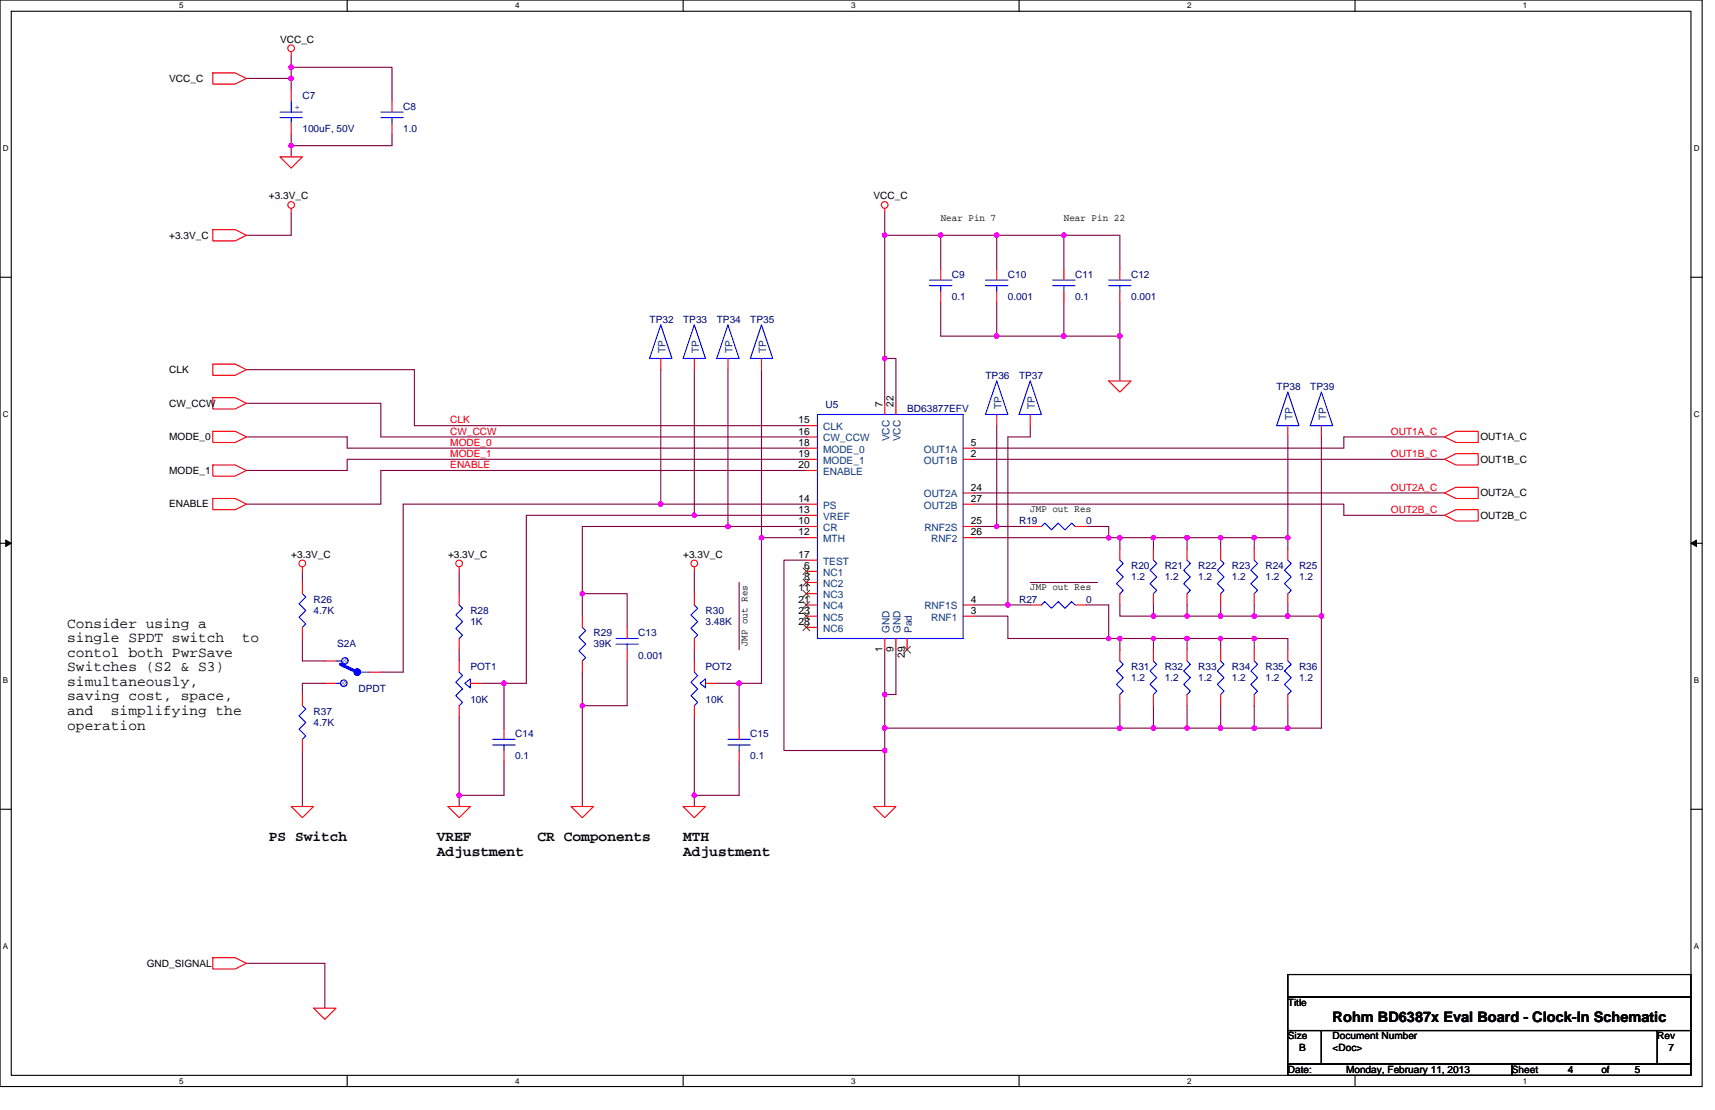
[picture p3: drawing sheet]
<svg xmlns="http://www.w3.org/2000/svg" width="432mm" height="279mm" viewBox="0 0 432 279" stroke-linecap="round" stroke-linejoin="round" font-family="sans-serif">
<path d="M0 0h428.6v273.5h-428.6zM2.8 2.8h422.9v267.9h-422.9z" fill="none" stroke="#000" stroke-width=".28"/>
<g fill="#fff">
<path d="M45.1 .3h1.1v2.3h-1.1z"/>
<path d="M45.1 271h1.1v2.2h-1.1z"/>
</g>
<path d="M87.4 0v2.8M87.4 270.7v2.8" fill="none" stroke="#000" stroke-width=".28"/>
<g fill="#fff">
<path d="M129.7 .3h1.1v2.3h-1.1z"/>
<path d="M129.7 271h1.1v2.2h-1.1z"/>
</g>
<path d="M172 0v2.8M172 270.7v2.8" fill="none" stroke="#000" stroke-width=".28"/>
<g fill="#fff">
<path d="M214.3 .3h1.1v2.3h-1.1z"/>
<path d="M214.3 271h1.1v2.2h-1.1z"/>
</g>
<path d="M256.6 0v2.8M256.6 270.7v2.8" fill="none" stroke="#000" stroke-width=".28"/>
<g fill="#fff">
<path d="M298.9 .3h1.1v2.3h-1.1z"/>
<path d="M298.9 271h1.1v2.2h-1.1z"/>
</g>
<path d="M341.2 0v2.8M341.2 270.7v2.8" fill="none" stroke="#000" stroke-width=".28"/>
<g fill="#fff">
<path d="M383.5 .3h1.1v2.3h-1.1z"/>
<path d="M383.5 271h1.1v2.2h-1.1z"/>
<path d="M.7 36.3h1.5v2.3h-1.5z"/>
<path d="M426.5 36.3h1.4v2.3h-1.4z"/>
<path d="M.7 103.3h1.5v2.2h-1.5z"/>
<path d="M426.5 103.3h1.4v2.2h-1.4z"/>
</g>
<path d="M0 69.8h2.8M425.7 69.8h2.9" fill="none" stroke="#000" stroke-width=".28"/>
<g fill="#fff">
<path d="M.7 170.2h1.4v2.3h-1.4z"/>
<path d="M426.5 170.2h1.3v2.3h-1.3z"/>
</g>
<path d="M0 136.8h2.8M425.7 136.8h2.9" fill="none" stroke="#000" stroke-width=".28"/>
<path d="M1.4 135.9l1.4 .9-1.4 .8zM425.7 136.8l1.4-.9v1.7z" fill="#000" stroke="#000" stroke-width=".25"/>
<g fill="#fff">
<path d="M.7 237.2h1.4v2.2h-1.4z"/>
<path d="M426.4 237.2h1.4v2.2h-1.4z"/>
</g>
<path d="M0 203.7h2.8M425.7 203.7h2.9M324.3 245.3h101.4v5.7h-101.4zM324.3 251h101.4v8.4h-101.4zM324.3 259.4h8.4v8.5h-8.4zM332.7 259.4h84.6v8.5h-84.6zM417.3 259.4h8.4v8.5h-8.4zM324.3 267.9h56.3v2.8h-56.3zM380.6 267.9h45.1v2.8h-45.1z" fill="none" stroke="#000" stroke-width=".28"/>
<g fill="none" stroke="#800040" stroke-width=".28">
<path d="M62 19.7h11.3M73.3 14.1v2.8M73.3 16.9h25.4v8.5M73.3 16.9v2.8M73.3 19.7v2.9M73.3 36.7v2.8M73.3 33.8v2.9M98.7 33.8v2.9h-25.4M73.3 53.6v5.6h-11.3M222.8 53.6v5.6M222.8 59.2v31M222.8 59.2h14.1"/>
<path d="M236.9 59.2v8.5M236.9 59.2h14.1M251 59.2v8.5M251 59.2h16.9M267.9 59.2v8.5M267.9 59.2h14.1v8.5M236.9 76.1v8.5h14.1M251 76.1v8.5M267.9 76.1v8.5M282 76.1v8.5M62 93h42.3v14.1h98.7M166.4 93v33.9"/>
<path d="M174.8 93v36.7M183.3 93v39.5M191.7 93v42.3M222.8 90.2h2.8v11.3M222.8 90.2v11.3M251 84.6h16.9M267.9 84.6h14.1M282 84.6v11.3M62 101.5h33.9v8.5h107.1M62 110h25.4v2.8h115.6M203 118.4h-107.1v8.5h-33.9M203 115.6h-115.6v2.8h-25.4"/>
<path d="M245.3 115.6h118.4M251 107.1v25.4M259.4 107.1v2.9h-5.6v42.3M324.3 110v25.3M332.7 110v45.1M363.7 110h-25.4v2.8h-93M166.4 126.9h36.6M166.4 126.9h-64.9v42.3h-5.6M174.8 129.7h28.2M174.8 129.7h-42.3v42.3h-5.6M183.3 132.5h19.7M183.3 132.5h-36.7v16.9"/>
<path d="M191.7 135.3h11.3M191.7 135.3v36.7h-5.6M245.3 126.9h93v2.8h25.4M245.3 135.3h33.8M245.3 132.5h5.7M245.3 124.1h118.4M251 132.5h8.4M273.5 132.5h5.6v2.8M279.1 135.3h2.9M282 135.3v2.9M282 135.3h8.4M290.4 135.3v2.9"/>
<path d="M290.4 135.3h8.5M298.9 135.3v2.9M298.9 135.3h8.4M307.3 135.3v2.9M307.3 135.3h8.5M315.8 135.3v2.9M315.8 135.3h8.5M324.3 135.3v2.9M76.1 143.8v2.8M115.6 143.8v5.6M146.6 149.4v5.7M146.6 149.4h11.3v8.5"/>
<path d="M174.8 143.8v5.6M186.1 146.6v16.9M203 141h-5.6v47.9h25.4M245.3 152.3h8.5M245.3 155.1h8.5v5.6h25.3M253.8 152.3h5.6M259.4 146.6h16.9M273.5 152.3h5.6v8.4M282 152.3v2.8h8.4M290.4 152.3v2.8M290.4 155.1h8.5M298.9 152.3v2.8"/>
<path d="M298.9 155.1h8.4M307.3 152.3v2.8M307.3 155.1h8.5M315.8 152.3v2.8M315.8 155.1h8.5M324.3 152.3v2.8M324.3 155.1h8.4M332.7 155.1v28.2h-8.4M76.1 160.7v5.7h5.7M81.8 172h-5.7v2.8M115.6 163.5v2.9M121.2 172h5.7"/>
<path d="M126.9 172v11.3M146.6 169.2v8.4M146.6 177.6v25.4M157.9 166.4v11.2h-11.3M174.8 163.5v2.9M180.5 172h5.6M186.1 172v11.3M222.8 163.5v11.3M222.8 174.8v8.5M225.6 163.5v11.3h-2.8M279.1 160.7h2.9M282 160.7v2.8"/>
<path d="M282 177.6v5.7M282 160.7h8.4M290.4 160.7v2.8M290.4 160.7h8.5M290.4 177.6v5.7M298.9 160.7v2.8M298.9 177.6v5.7M298.9 160.7h8.4M307.3 160.7v2.8M307.3 177.6v5.7M307.3 160.7h8.5M315.8 160.7v2.8"/>
<path d="M315.8 177.6v5.7M315.8 160.7h8.5v2.8M324.3 177.6v5.7M76.1 188.9v14.1M115.6 180.5v19.7M126.9 191.7v8.5h-11.3M174.8 180.5v19.7M186.1 191.7v8.5h-11.3M222.8 183.3h59.2M222.8 188.9v14.1M222.8 183.3v5.6M282 183.3h8.4"/>
<path d="M290.4 183.3h8.5M298.9 183.3h8.4M307.3 183.3h8.5M315.8 183.3h8.5M115.6 200.2v2.8M174.8 200.2v2.8M62 242.5h19.8v11.3"/>
</g>
<g fill="#f0f" stroke="#f0f" stroke-width=".28">
<circle cx="222.7" cy="174.8" r=".55"/>
<circle cx="236.8" cy="59.2" r=".56"/>
<circle cx="222.7" cy="90.2" r=".55"/>
<circle cx="222.7" cy="59.2" r=".56"/>
<circle cx="250.9" cy="84.6" r=".55"/>
<circle cx="281.9" cy="84.6" r=".55"/>
<circle cx="267.8" cy="84.6" r=".55"/>
<circle cx="267.8" cy="59.2" r=".56"/>
<circle cx="250.9" cy="59.2" r=".56"/>
<circle cx="73.3" cy="19.7" r=".56"/>
<circle cx="73.3" cy="36.7" r=".56"/>
<circle cx="73.3" cy="16.9" r=".57"/>
<circle cx="279.1" cy="135.3" r=".55"/>
<circle cx="324.2" cy="135.3" r=".55"/>
<circle cx="315.8" cy="135.3" r=".55"/>
<circle cx="307.3" cy="135.3" r=".55"/>
<circle cx="298.9" cy="135.3" r=".56"/>
<circle cx="290.4" cy="135.3" r=".55"/>
<circle cx="281.9" cy="135.3" r=".55"/>
<circle cx="279.1" cy="160.7" r=".55"/>
<circle cx="315.8" cy="160.7" r=".55"/>
<circle cx="307.3" cy="160.7" r=".55"/>
<circle cx="298.9" cy="160.7" r=".56"/>
<circle cx="290.4" cy="160.7" r=".55"/>
<circle cx="281.9" cy="183.3" r=".55"/>
<circle cx="222.7" cy="183.3" r=".55"/>
<circle cx="298.9" cy="155.1" r=".56"/>
<circle cx="290.4" cy="155.1" r=".55"/>
<circle cx="307.3" cy="155.1" r=".55"/>
<circle cx="324.2" cy="155.1" r=".55"/>
<circle cx="315.8" cy="155.1" r=".55"/>
<circle cx="324.2" cy="183.3" r=".55"/>
<circle cx="315.8" cy="183.3" r=".55"/>
<circle cx="307.3" cy="183.3" r=".55"/>
<circle cx="298.9" cy="183.3" r=".56"/>
<circle cx="290.4" cy="183.3" r=".55"/>
<circle cx="281.9" cy="160.7" r=".55"/>
<circle cx="332.7" cy="155.1" r=".55"/>
<circle cx="250.9" cy="132.5" r=".55"/>
<circle cx="253.7" cy="152.2" r=".55"/>
<circle cx="174.8" cy="200.2" r=".56"/>
<circle cx="146.6" cy="177.6" r=".55"/>
<circle cx="191.7" cy="135.3" r=".55"/>
<circle cx="146.6" cy="149.4" r=".55"/>
<circle cx="183.3" cy="132.5" r=".55"/>
<circle cx="174.8" cy="129.7" r=".56"/>
<circle cx="166.3" cy="126.9" r=".55"/>
<circle cx="126.9" cy="172" r=".56"/>
<circle cx="186.1" cy="172" r=".57"/>
<circle cx="115.6" cy="200.2" r=".57"/>
<circle cx="222.7" cy="188.9" r=".55"/>
</g>
<g fill="none" stroke="#f00" stroke-width=".28">
<path d="M53.6 18.4h5.6l2.8 1.3-2.8 1.5h-5.6zM73.3 13v1.1M70.5 39.5h5.6l-2.8 2.8zM73.3 22.6v2.8M73.3 31v2.8M98.7 25.4v2.8M98.7 31v2.8M53.6 57.8h5.6l2.8 1.4-2.8 1.4h-5.6zM73.3 52.5v1.1M222.8 52.5v1.1M236.9 67.7v2.8M236.9 73.3v2.8"/>
<path d="M53.6 91.7h5.6l2.8 1.3-2.8 1.5h-5.6zM166.4 90.2v2.8M174.8 90.2v2.8M183.3 90.2v2.8M191.7 90.2v2.8M279.1 95.9h5.7l-2.8 2.8zM53.6 100.1h5.6l2.8 1.4-2.8 1.4h-5.6zM53.6 108.6h5.6l2.8 1.4-2.8 1.4h-5.6zM53.6 117h5.6l2.8 1.4-2.8 1.4h-5.6zM251 104.3v2.8M259.4 104.3v2.8M324.3 107.1v2.9"/>
<path d="M332.7 107.1v2.9M363.7 110l2.8-1.4h5.7v2.8h-5.7zM363.7 115.6l2.8-1.4h5.7v2.8h-5.7zM53.6 125.5h5.6l2.8 1.4-2.8 1.4h-5.6zM315.8 138.2v2.8M324.3 138.2v2.8M363.7 124.1l2.8-1.4h5.7v2.8h-5.7zM363.7 129.7l2.8-1.4h5.7v2.8h-5.7zM76.1 142.7v1.1M115.6 142.7v1.1M115.6 149.4v2.9M146.6 155.1v2.8"/>
<path d="M157.9 157.9v2.8M174.8 149.4v2.9M174.8 142.7v1.1M259.4 152.3h2.8M270.7 152.3h2.8M315.8 149.4v2.9M324.3 149.4v2.9M76.1 174.8v2.8M115.6 160.7v2.8M115.6 166.4v2.8M115.6 177.6v2.9M118.4 172h2.8"/>
<path d="M146.6 166.4v2.8M157.9 163.5v2.9M174.8 160.7v2.8M174.8 166.4v2.8M174.8 177.6v2.9M177.6 172h2.9M282 163.5v2.9M282 174.8v2.8M290.4 163.5v2.9M290.4 174.8v2.8M298.9 163.5v2.9M298.9 174.8v2.8"/>
<path d="M307.3 163.5v2.9M307.3 174.8v2.8M315.8 163.5v2.9M315.8 174.8v2.8M324.3 163.5v2.9M324.3 174.8v2.8M76.1 186.1v2.8M126.9 183.3v2.8M126.9 188.9v2.8M73.3 203h5.7l-2.9 2.8zM112.8 203h5.6l-2.8 2.8zM143.8 203h5.6l-2.8 2.8z"/>
<path d="M172 203h5.6l-2.8 2.8zM219.9 203h5.7l-2.8 2.8zM53.6 241.1h5.6l2.8 1.4-2.8 1.4h-5.6zM79 253.8h5.6l-2.8 2.8z"/>
<circle cx="73.3" cy="12.1" r=".84"/>
<circle cx="73.3" cy="51.6" r=".84"/>
<circle cx="222.7" cy="51.6" r=".84"/>
<circle cx="76.1" cy="141.8" r=".84"/>
<circle cx="115.6" cy="141.8" r=".84"/>
<circle cx="174.8" cy="141.8" r=".84"/>
</g>
<g fill="none" stroke="#00f" stroke-width=".28">
<path d="M70.5 28.2h5.6M70.5 29.6h5.6M73.3 25.4v2.8M73.3 29.6v1.4M95.9 28.2h5.6M95.9 29.6h5.6M98.7 29.6v1.4M234 70.5h5.7M234 71.9h5.7M236.9 71.9v1.4M166.4 81.8l2.8 8.4h-5.7zM174.8 81.8l2.8 8.4h-5.6z"/>
<path d="M183.3 81.8l2.8 8.4h-5.6zM191.7 81.8l2.9 8.4h-5.7zM251 95.9l2.8 8.4h-5.7zM259.4 95.9l2.8 8.4h-5.6zM324.3 98.7l2.8 8.4h-5.7zM332.7 98.7l2.8 8.4h-5.6zM115.6 152.3l.9 .8-1.7 1.7 1.7 1.7-1.7 1.7 1.7 1.7-.9 .8M146.6 157.9l.9 .9-1.7 1.6 1.7 1.7-1.7 1.7 1.7 1.7-.9 .9M174.8 152.3l.9 .8-1.7 1.7 1.7 1.7-1.7 1.7 1.7 1.7-.9 .8M262.2 152.3l.9-.9 1.7 1.7 1.6-1.7 1.7 1.7 1.7-1.7 .9 .9M315.8 141l.8 .8-1.7 1.7 1.7 1.7-1.7 1.7 1.7 1.7-.8 .8M324.3 141l.8 .8-1.7 1.7 1.7 1.7-1.7 1.7 1.7 1.7-.8 .8"/>
<path d="M76.1 177.6l.9 .9-1.7 1.7 1.7 1.7-1.7 1.7 1.7 1.7-.9 .8M115.6 169.2l.9 .8-1.7 1.7 1.7 1.7-1.7 1.7 1.7 1.7-.9 .8M117 172l1.4-1.1v2.2zM155.1 160.7h5.6M155.1 162.1h5.6M157.9 162.1v1.4M174.8 169.2l.9 .8-1.7 1.7 1.7 1.7-1.7 1.7 1.7 1.7-.9 .8M176.2 172l1.4-1.1v2.2zM282 166.4l.8 .8-1.7 1.7 1.7 1.7-1.7 1.7 1.7 1.7-.8 .8M290.4 166.4l.9 .8-1.7 1.7 1.7 1.7-1.7 1.7 1.7 1.7-.9 .8M298.9 166.4l.8 .8-1.7 1.7 1.7 1.7-1.7 1.7 1.7 1.7-.8 .8M307.3 166.4l.9 .8-1.7 1.7 1.7 1.7-1.7 1.7 1.7 1.7-.9 .8"/>
<path d="M315.8 166.4l.8 .8-1.7 1.7 1.7 1.7-1.7 1.7 1.7 1.7-.8 .8M324.3 166.4l.8 .8-1.7 1.7 1.7 1.7-1.7 1.7 1.7 1.7-.8 .8M124.1 186.1h5.6M124.1 187.5h5.6M126.9 187.5v1.4"/>
</g>
<circle cx="89.9" cy="169.2" r=".84" fill="#00f" stroke="#00f" stroke-width=".28"/>
<circle cx="86.6" cy="172" r=".84" fill="#fff"/>
<circle cx="86.6" cy="172" r=".84" fill="#00f" stroke="#00f" stroke-width=".28"/>
<circle cx="86.8" cy="166.4" r=".84" fill="#fff"/>
<circle cx="86.8" cy="166.4" r=".84" fill="#00f" stroke="#00f" stroke-width=".28"/>
<path d="M85.7 167.2l4.3 2" fill="none" stroke="#00f" stroke-width=".83"/>
<g fill="none" stroke="#00f" stroke-width=".28">
<path d="M248.1 70.5h5.7M248.1 71.9h5.7M251 71.9v1.4M265 70.5h5.7M265 71.9h5.7M267.9 71.9v1.4M279.1 70.5h5.7M279.1 71.9h5.7M282 71.9v1.4M205.8 104.3h36.7v56.4h-36.7zM262.2 132.5l.9-.8 1.7 1.7 1.6-1.7 1.7 1.7 1.7-1.7 .9 .8M76.1 149.4l.9 .9-1.7 1.7 1.7 1.7-1.7 1.7 1.7 1.7-.9 .8"/>
<path d="M282 141l.8 .8-1.7 1.7 1.7 1.7-1.7 1.7 1.7 1.7-.8 .8M290.4 141l.9 .8-1.7 1.7 1.7 1.7-1.7 1.7 1.7 1.7-.9 .8M298.9 141l.8 .8-1.7 1.7 1.7 1.7-1.7 1.7 1.7 1.7-.8 .8M307.3 141l.9 .8-1.7 1.7 1.7 1.7-1.7 1.7 1.7 1.7-.9 .8M84.6 166.4h1.4M84.6 172h1.1M90.2 169.2h2.8M183.3 186.1h5.6M183.3 187.5h5.6M186.1 187.5v1.4"/>
</g>
<g fill="none" stroke="#f00" stroke-width=".28">
<path d="M251 67.7v2.8M251 73.3v2.8M267.9 67.7v2.8M267.9 73.3v2.8M282 67.7v2.8M282 73.3v2.8M203 107.1h2.8M203 110h2.8M203 112.8h2.8M203 115.6h2.8M203 118.4h2.8M222.8 101.5v2.8"/>
<path d="M225.6 101.5v2.8M242.5 115.6h2.8M242.5 112.8h2.8M203 132.5h2.8M203 135.3h2.8M203 129.7h2.8M203 126.9h2.8M242.5 124.1h2.8M242.5 132.5h2.8M242.5 135.3h2.8M242.5 126.9h2.8M259.4 132.5h2.8"/>
<path d="M270.7 132.5h2.8M282 138.2v2.8M290.4 138.2v2.8M298.9 138.2v2.8M307.3 138.2v2.8M76.1 146.6v2.8M76.1 157.9v2.8M203 143.8h2.8M203 146.6h2.8M203 149.4h2.8M203 141h2.8M203 152.3h2.8"/>
<path d="M203 155.1h2.8M203 157.9h2.8M242.5 155.1h2.8M242.5 152.3h2.8M282 149.4v2.9M290.4 149.4v2.9M298.9 149.4v2.9M307.3 149.4v2.9M81.8 166.4h2.8M81.8 172h2.8M93 169.2h2.9M222.8 160.7v2.8"/>
<path d="M225.6 160.7v2.8M228.4 160.7v2.8M186.1 183.3v2.8M186.1 188.9v2.8"/>
</g>
<g fill="none" stroke="#804000" stroke-width=".25">
<path d="M202.2 143l1.7 1.7M202.2 145.8l1.7 1.7M202.2 148.6l1.7 1.7M202.2 151.4l1.7 1.7M202.2 154.2l1.7 1.8M202.2 157.1l1.7 1.7M203.9 143l-1.8 1.7M203.9 145.8l-1.8 1.7M203.9 148.6l-1.8 1.7M203.9 151.4l-1.8 1.7M203.9 154.2l-1.8 1.8M203.9 157.1l-1.8 1.7"/>
<path d="M227.5 162.7l1.8 1.7M229.2 162.7l-1.7 1.7"/>
</g>
<g fill="#f0f" stroke="#f0f" stroke-width=".28">
<circle cx="222.7" cy="174.8" r=".55"/>
<circle cx="236.8" cy="59.2" r=".56"/>
<circle cx="222.7" cy="90.2" r=".55"/>
<circle cx="222.7" cy="59.2" r=".56"/>
<circle cx="250.9" cy="84.6" r=".55"/>
<circle cx="281.9" cy="84.6" r=".55"/>
<circle cx="267.8" cy="84.6" r=".55"/>
<circle cx="267.8" cy="59.2" r=".56"/>
<circle cx="250.9" cy="59.2" r=".56"/>
<circle cx="73.3" cy="19.7" r=".56"/>
<circle cx="73.3" cy="36.7" r=".56"/>
<circle cx="73.3" cy="16.9" r=".57"/>
<circle cx="279.1" cy="135.3" r=".55"/>
<circle cx="324.2" cy="135.3" r=".55"/>
<circle cx="315.8" cy="135.3" r=".55"/>
<circle cx="307.3" cy="135.3" r=".55"/>
<circle cx="298.9" cy="135.3" r=".56"/>
<circle cx="290.4" cy="135.3" r=".55"/>
<circle cx="281.9" cy="135.3" r=".55"/>
<circle cx="279.1" cy="160.7" r=".55"/>
<circle cx="315.8" cy="160.7" r=".55"/>
<circle cx="307.3" cy="160.7" r=".55"/>
<circle cx="298.9" cy="160.7" r=".56"/>
<circle cx="290.4" cy="160.7" r=".55"/>
<circle cx="281.9" cy="183.3" r=".55"/>
<circle cx="222.7" cy="183.3" r=".55"/>
<circle cx="298.9" cy="155.1" r=".56"/>
<circle cx="290.4" cy="155.1" r=".55"/>
<circle cx="307.3" cy="155.1" r=".55"/>
<circle cx="324.2" cy="155.1" r=".55"/>
<circle cx="315.8" cy="155.1" r=".55"/>
<circle cx="324.2" cy="183.3" r=".55"/>
<circle cx="315.8" cy="183.3" r=".55"/>
<circle cx="307.3" cy="183.3" r=".55"/>
<circle cx="298.9" cy="183.3" r=".56"/>
<circle cx="290.4" cy="183.3" r=".55"/>
<circle cx="281.9" cy="160.7" r=".55"/>
<circle cx="332.7" cy="155.1" r=".55"/>
<circle cx="250.9" cy="132.5" r=".55"/>
<circle cx="253.7" cy="152.2" r=".55"/>
<circle cx="174.8" cy="200.2" r=".56"/>
<circle cx="146.6" cy="177.6" r=".55"/>
<circle cx="191.7" cy="135.3" r=".55"/>
<circle cx="146.6" cy="149.4" r=".55"/>
<circle cx="183.3" cy="132.5" r=".55"/>
<circle cx="174.8" cy="129.7" r=".56"/>
<circle cx="166.3" cy="126.9" r=".55"/>
<circle cx="126.9" cy="172" r=".56"/>
<circle cx="186.1" cy="172" r=".57"/>
<circle cx="115.6" cy="200.2" r=".57"/>
<circle cx="222.7" cy="188.9" r=".55"/>
</g>
<g font-size="3.7">
<text x="16.9" y="158">Consider using a</text>
<text x="16.9" y="161.7">single SPDT switch</text>
<text x="60.9" y="161.7">to</text>
<text x="16.9" y="165.3">contol both PwrSave</text>
<text x="16.9" y="169">Switches (S2 &amp; S3)</text>
<text x="16.9" y="172.7">simultaneously,</text>
<text x="16.9" y="176.3">saving cost, space,</text>
<text x="16.9" y="180">and</text>
<text x="27.9" y="180">simplifying the</text>
<text x="16.9" y="183.6">operation</text>
<text x="67.7" y="211.7">PS Switch</text>
<text x="110" y="211.7">VREF</text>
<text x="110" y="215.4">Adjustment</text>
<text x="135.3" y="211.7">CR Components</text>
<text x="172" y="211.7">MTH</text>
<text x="172" y="215.4">Adjustment</text>
<text x="335.5" y="257.2">Rohm BD6387x Eval Board - Clock-In Schematic</text>
</g>
<g font-size="2.5">
<text x="70.5" y="10.7">VCC_C</text>
<text x="42.6" y="20.6">VCC_C</text>
<text x="67.7" y="50.2">+3.3V_C</text>
<text x="219.9" y="50.2">VCC_C</text>
<text x="236.9" y="55.6">Near Pin 7</text>
<text x="267.9" y="55.6">Near Pin 22</text>
<text x="42.6" y="60">+3.3V_C</text>
<text x="42.6" y="93.9">CLK</text>
<text x="42.6" y="102.3">CW_CCW</text>
<text x="201" y="106.6">15</text>
<text x="222.2" y="102.4" transform="rotate(-90 222.2 102.4)">7</text>
<text x="225" y="102.4" transform="rotate(-90 225 102.4)">22</text>
<text x="42.6" y="110.8">MODE_0</text>
<text x="201" y="109.4">16</text>
<text x="201" y="112.2">18</text>
<text x="244.5" y="112.2">5</text>
<text x="372.7" y="110.8">OUT1A_C</text>
<text x="42.6" y="119.3">MODE_1</text>
<text x="201" y="115">19</text>
<text x="201" y="117.8">20</text>
<text x="244.5" y="115">2</text>
<text x="372.7" y="116.4">OUT1B_C</text>
<text x="244.5" y="123.5">24</text>
<text x="372.7" y="124.9">OUT2A_C</text>
<text x="42.6" y="127.7">ENABLE</text>
<text x="201" y="131.9">10</text>
<text x="201" y="129.1">13</text>
<text x="201" y="126.3">14</text>
<text x="244.5" y="126.3">27</text>
<text x="244.5" y="131.9">25</text>
<text x="259.4" y="128.9">JMP out Res</text>
<text x="372.7" y="130.5">OUT2B_C</text>
<text x="201" y="134.7">12</text>
<text x="244.5" y="134.7">26</text>
<text x="73.3" y="140.4">+3.3V_C</text>
<text x="112.8" y="140.4">+3.3V_C</text>
<text x="172" y="140.4">+3.3V_C</text>
<text x="201" y="140.4">17</text>
<text x="202.4" y="143.2">6</text>
<text x="201" y="148.8">11</text>
<text x="202.4" y="146">8</text>
<text x="259.4" y="148.6">JMP out Res</text>
<text x="201" y="151.7">21</text>
<text x="201" y="154.5">23</text>
<text x="244.5" y="154.5">3</text>
<text x="244.5" y="151.7">4</text>
<text x="201" y="157.3">28</text>
<text x="188.2" y="162.7" transform="rotate(-90 188.2 162.7)">JMP out Res</text>
<text x="222.2" y="164.1" transform="rotate(-90 222.2 164.1)">1</text>
<text x="225" y="164.1" transform="rotate(-90 225 164.1)">9</text>
<text x="227.8" y="165.5" transform="rotate(-90 227.8 165.5)">29</text>
<text x="37" y="243.3">GND_SIGNAL</text>
<text x="324.3" y="253.2">Title</text>
<text x="324.3" y="261.6">Size</text>
<text x="335.5" y="261.6">Document Number</text>
<text x="417.3" y="261.6">Rev</text>
<text x="327.1" y="264.5">B</text>
<text x="335.5" y="264.5">&lt;Doc&gt;</text>
<text x="420.1" y="264.5">7</text>
<text x="324.3" y="270.1">Date:</text>
<text x="338.9" y="270.1">Monday, February 11, 2013</text>
<text x="380.6" y="270.1">Sheet</text>
<text x="394.7" y="270.1">4</text>
<text x="403.2" y="270.1">of</text>
<text x="411.6" y="270.1">5</text>
</g>
<text font-size="2.5" fill="#00f" x="74.2" y="27.7">+</text>
<g font-size="2.5" fill="#000080">
<text x="76.1" y="24.8">C7</text>
<text x="101.5" y="27.6">C8</text>
<text x="76.1" y="33.3">100uF, 50V</text>
<text x="101.5" y="33.3">1.0</text>
<text x="239.7" y="69.9">C9</text>
<text x="253.8" y="69.9">C10</text>
<text x="270.7" y="69.9">C11</text>
<text x="284.8" y="69.9">C12</text>
<text x="239.7" y="75.6">0.1</text>
<text x="253.8" y="75.6">0.001</text>
<text x="270.7" y="75.6">0.1</text>
<text x="284.8" y="75.6">0.001</text>
<text x="163.5" y="81.2">TP32</text>
<text x="172" y="81.2">TP33</text>
<text x="180.5" y="81.2">TP34</text>
<text x="188.9" y="81.2">TP35</text>
<text x="248.1" y="95.3">TP36</text>
<text x="256.6" y="95.3">TP37</text>
<text x="321.4" y="98.1">TP38</text>
<text x="329.9" y="98.1">TP39</text>
<text x="207.8" y="102.6">U5</text>
<text x="228.4" y="103.8">BD63877EFV</text>
<text x="256.6" y="132">R19</text>
<text x="273.5" y="132">0</text>
<text x="284.8" y="143.2">R20</text>
<text x="293.2" y="143.2">R21</text>
<text x="301.7" y="143.2">R22</text>
<text x="310.2" y="143.2">R23</text>
<text x="318.6" y="143.2">R24</text>
<text x="327.1" y="143.2">R25</text>
<text x="284.8" y="146">1.2</text>
<text x="293.2" y="146">1.2</text>
<text x="301.7" y="146">1.2</text>
<text x="310.2" y="146">1.2</text>
<text x="318.6" y="146">1.2</text>
<text x="327.1" y="146">1.2</text>
<text x="79" y="151.7">R26</text>
<text x="79" y="154.5">4.7K</text>
<text x="118.4" y="154.5">R28</text>
<text x="177.6" y="154.5">R30</text>
<text x="256.6" y="151.7">R27</text>
<text x="273.5" y="151.7">0</text>
<text x="118.4" y="157.3">1K</text>
<text x="149.4" y="160.1">R29</text>
<text x="160.7" y="160.1">C13</text>
<text x="177.6" y="157.3">3.48K</text>
<text x="84.9" y="163">S2A</text>
<text x="149.4" y="163">39K</text>
<text x="160.7" y="165.8">0.001</text>
<text x="118.4" y="168.6">POT1</text>
<text x="177.6" y="168.6">POT2</text>
<text x="284.8" y="168.6">R31</text>
<text x="284.8" y="171.4">1.2</text>
<text x="293.2" y="168.6">R32</text>
<text x="293.2" y="171.4">1.2</text>
<text x="301.7" y="168.6">R33</text>
<text x="301.7" y="171.4">1.2</text>
<text x="310.2" y="168.6">R34</text>
<text x="310.2" y="171.4">1.2</text>
<text x="318.6" y="168.6">R35</text>
<text x="318.6" y="171.4">1.2</text>
<text x="327.1" y="168.6">R36</text>
<text x="327.1" y="171.4">1.2</text>
<text x="79" y="179.9">R37</text>
<text x="90.2" y="174.2">DPDT</text>
<text x="118.4" y="177.1">10K</text>
<text x="177.6" y="177.1">10K</text>
<text x="79" y="182.7">4.7K</text>
<text x="129.7" y="185.5">C14</text>
<text x="188.9" y="185.5">C15</text>
<text x="129.7" y="191.2">0.1</text>
<text x="188.9" y="191.2">0.1</text>
</g>
<g font-size="2.5" fill="#004080">
<text x="167.6" y="88.8" transform="rotate(-90 167.6 88.8)">TP</text>
<text x="176" y="88.8" transform="rotate(-90 176 88.8)">TP</text>
<text x="184.5" y="88.8" transform="rotate(-90 184.5 88.8)">TP</text>
<text x="192.9" y="88.8" transform="rotate(-90 192.9 88.8)">TP</text>
<text x="252.1" y="102.9" transform="rotate(-90 252.1 102.9)">TP</text>
<text x="260.6" y="102.9" transform="rotate(-90 260.6 102.9)">TP</text>
<text x="325.4" y="105.7" transform="rotate(-90 325.4 105.7)">TP</text>
<text x="333.9" y="105.7" transform="rotate(-90 333.9 105.7)">TP</text>
<text x="207.2" y="108.3">CLK</text>
<text x="207.2" y="111.1">CW_CCW</text>
<text x="207.2" y="113.9">MODE_0</text>
<text x="223.9" y="111.1" transform="rotate(-90 223.9 111.1)">VCC</text>
<text x="226.8" y="111.1" transform="rotate(-90 226.8 111.1)">VCC</text>
<text x="232.6" y="113.9">OUT1A</text>
<text x="207.2" y="116.8">MODE_1</text>
<text x="207.2" y="119.6">ENABLE</text>
<text x="232.6" y="116.8">OUT1B</text>
<text x="232.6" y="125.2">OUT2A</text>
<text x="207.2" y="130.9">VREF</text>
<text x="207.2" y="128">PS</text>
<text x="232.6" y="128">OUT2B</text>
<text x="207.2" y="133.7">CR</text>
<text x="207.2" y="136.5">MTH</text>
<text x="232.7" y="133.7">RNF2S</text>
<text x="234.4" y="136.5">RNF2</text>
<text x="207.2" y="142.1">TEST</text>
<text x="207.2" y="144.9">NC1</text>
<text x="207.2" y="147.8">NC2</text>
<text x="207.2" y="150.6">NC3</text>
<text x="207.2" y="153.4">NC4</text>
<text x="232.7" y="153.4">RNF1S</text>
<text x="207.2" y="156.2">NC5</text>
<text x="207.2" y="159">NC6</text>
<text x="223.9" y="159.3" transform="rotate(-90 223.9 159.3)">GND</text>
<text x="226.8" y="159.3" transform="rotate(-90 226.8 159.3)">GND</text>
<text x="229.6" y="159.3" transform="rotate(-90 229.6 159.3)">Pad</text>
<text x="234.4" y="156.2">RNF1</text>
</g>
<g font-size="2.5" fill="#f00">
<text x="113.4" y="106.6">CLK</text>
<text x="113.4" y="112.2">MODE_0</text>
<text x="113.4" y="109.4">CW_CCW</text>
<text x="350.2" y="109.4">OUT1A_C</text>
<text x="113.4" y="115">MODE_1</text>
<text x="113.4" y="117.9">ENABLE</text>
<text x="350.2" y="115">OUT1B_C</text>
<text x="350.2" y="123.5">OUT2A_C</text>
<text x="350.2" y="129.1">OUT2B_C</text>
</g>
<g font-size="2">
<text x="45.1" y="2.1">5</text>
<text x="129.7" y="2.1">4</text>
<text x="214.3" y="2.1">3</text>
<text x="298.9" y="2.1">2</text>
<text x="383.5" y="2.1">1</text>
<text x=".7" y="38.1">D</text>
<text x="426.5" y="38.1">D</text>
<text x=".7" y="105.1">C</text>
<text x="426.5" y="105.1">C</text>
<text x=".7" y="172">B</text>
<text x="426.5" y="172">B</text>
<text x=".7" y="239">A</text>
<text x="426.5" y="239">A</text>
<text x="45.1" y="272.8">5</text>
<text x="129.7" y="272.8">4</text>
<text x="214.3" y="272.8">3</text>
<text x="298.9" y="272.8">2</text>
<text x="383.5" y="272.8">1</text>
</g>
</svg>
